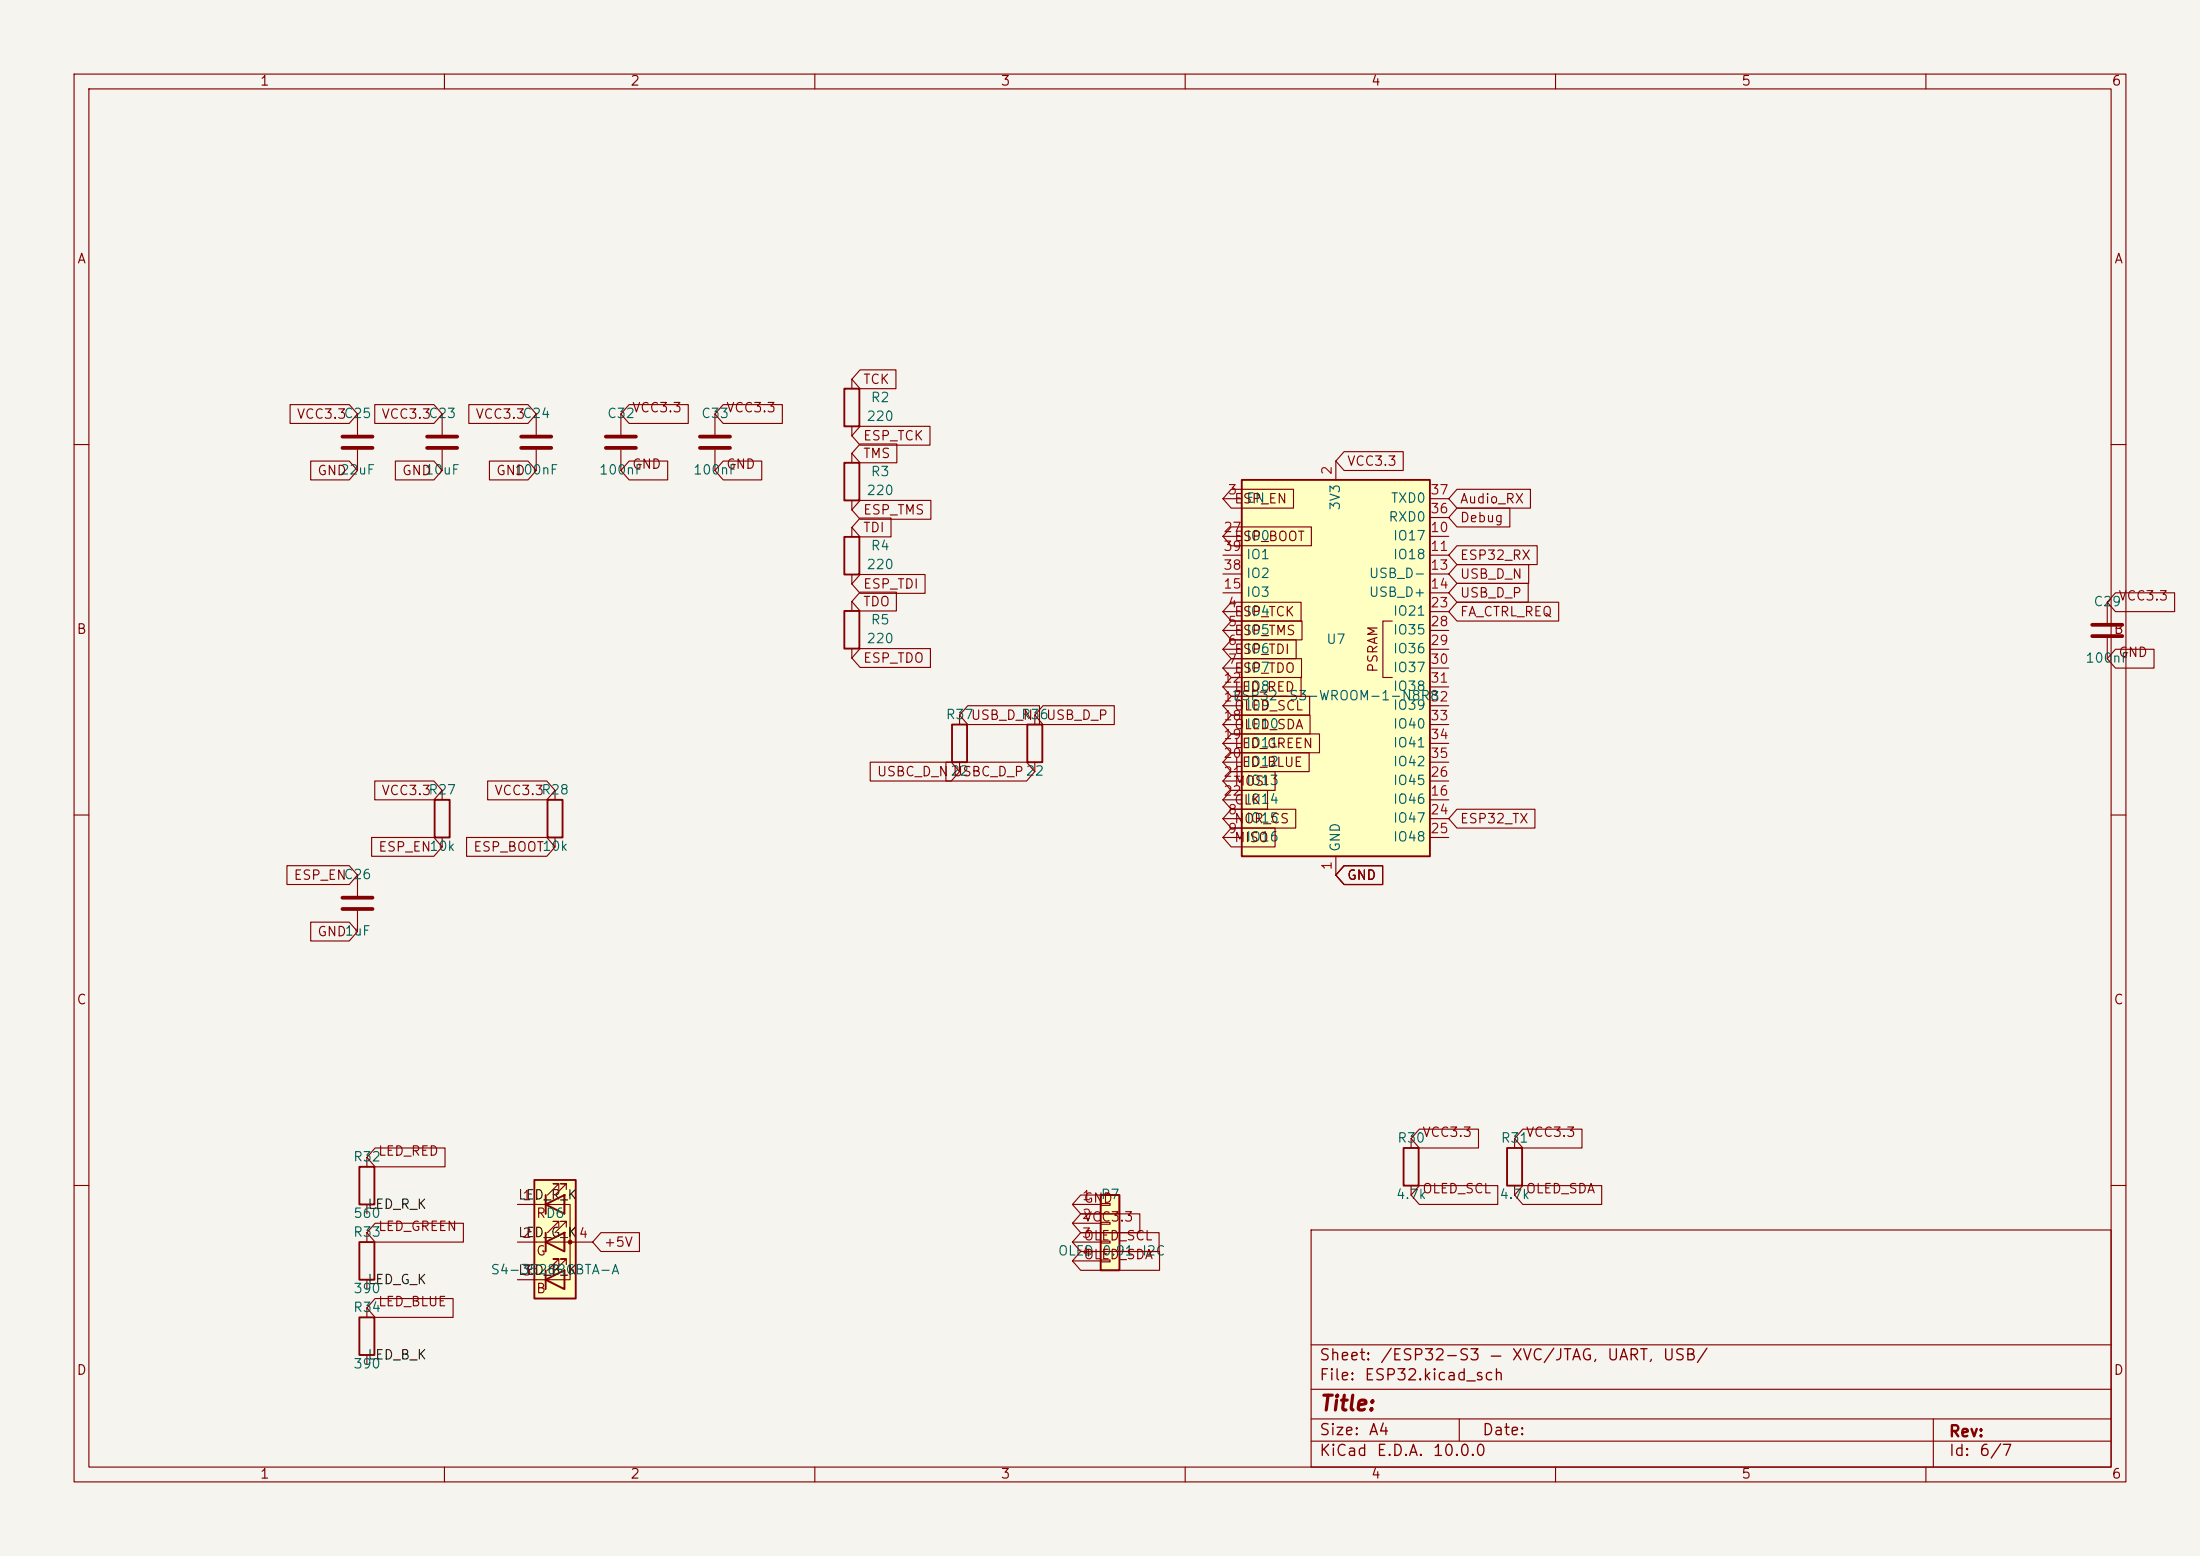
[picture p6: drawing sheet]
<svg xmlns="http://www.w3.org/2000/svg" width="297mm" height="210mm" viewBox="0 0 297 210" stroke-linecap="round" stroke-linejoin="round" font-family="sans-serif">
<path d="M0 0h297v210h-297z" fill="#f5f4ef" stroke="#f5f4ef" stroke-width=".14"/>
<g fill="none" stroke="#840000" stroke-width=".15">
<path d="M10 10h277v190h-277zM12 12h273v186h-273zM60 10v2M110 10v2M160 10v2M210 10v2M260 10v2M10 60h2M285 60h2M10 110h2M48.3 118.1v2.8M285 110h2"/>
<path d="M48.3 122.9v2.8M10 160h2M177 166h108v32h-108zM285 160h2M60 198v2M110 198v2M160 198v2M177 194.5h108M177 191.5h108M177 187.5h108M177 181.5h108M197 191.5v3"/>
<path d="M210 198v2M260 198v2M261 191.5v6.5"/>
</g>
<path d="M46.2 121.2h4.1M46.2 122.7h4.1" fill="none" stroke="#840000" stroke-width=".51"/>
<path d="M148.6 161.3h2.5v10.2h-2.5z" fill="#ffffc2"/>
<path d="M148.6 161.3h2.5v10.2h-2.5z" fill="none" stroke="#840000" stroke-width=".25"/>
<path d="M144.8 162.6h3.8M144.8 165.1h3.8M144.8 167.6h3.8M144.8 170.2h3.8M148.6 162.4h1.3v.3h-1.3zM148.6 165h1.3v.2h-1.3zM148.6 167.5h1.3v.3h-1.3zM148.6 170.1h1.3v.2h-1.3z" fill="none" stroke="#840000" stroke-width=".15"/>
<path d="M167.6 64.8h25.4v50.8h-25.4z" fill="#ffffc2"/>
<path d="M114 52.5h2v5h-2zM114 62.5h2v5h-2zM167.6 64.8h25.4v50.8h-25.4zM189.5 154.9h2v5.1h-2zM203.5 154.9h2v5.1h-2zM48.5 177.8h2v5.1h-2z" fill="none" stroke="#840000" stroke-width=".25"/>
<g fill="none" stroke="#840000" stroke-width=".15">
<path d="M59.7 55.9v2.8M115 51.2v1.3M115 57.5v1.3M59.7 60.7v2.8M115 61.2v1.3M115 67.5v1.3M165.1 67.3h2.5M165.1 72.4h2.5M165.1 74.9h2.5M165.1 77.5h2.5M180.3 62.2v2.6M193 67.3h2.6"/>
<path d="M193 72.4h2.6M193 74.9h2.6M193 77.5h2.6M193 69.9h2.6M165.1 82.6h2.5M165.1 85.1h2.5M165.1 87.6h2.5M165.1 90.2h2.5M165.1 92.7h2.5M165.1 80h2.5M165.1 95.3h2.5M165.1 97.8h2.5"/>
<path d="M188 83.8h-1.3v7.6h1.3M193 82.6h2.6M193 85.1h2.6M193 87.6h2.6M193 90.2h2.6M193 92.7h2.6M193 80h2.6M193 95.3h2.6M193 97.8h2.6M284.5 81.3v2.8M284.5 86.1v2.8M165.1 110.5h2.5"/>
<path d="M165.1 113h2.5M165.1 108h2.5M165.1 100.3h2.5M165.1 102.9h2.5M165.1 105.4h2.5M180.3 115.6v2.5M193 110.5h2.6M193 113h2.6M193 108h2.6M193 100.3h2.6M193 102.9h2.6M193 105.4h2.6"/>
<path d="M190.5 153.7v1.2M204.5 153.7v1.2M49.5 176.5v1.3M190.5 160v1.3M204.5 160v1.3M49.5 182.9v1.3"/>
</g>
<path d="M57.7 58.9h4M57.7 60.5h4M282.4 84.3h4.1M282.4 85.9h4.1" fill="none" stroke="#840000" stroke-width=".51"/>
<path d="M72.1 159.3h5.6v16h-5.6z" fill="#ffffc2"/>
<g fill="none" stroke="#840000" stroke-width=".25">
<path d="M114 72.5h2v5h-2zM114 82.5h2v5h-2zM128.5 97.8h2.1v5.1h-2.1zM138.7 97.8h2v5.1h-2zM58.7 108h2v5h-2zM73.9 108h2v5h-2zM48.5 157.5h2v5.1h-2zM72.1 159.3h5.6v16h-5.6zM48.5 167.6h2v5.1h-2zM73.7 162.6l2.5-1.3v2.5zM73.7 167.6l2.5-1.2v2.5zM73.7 172.7l2.5-1.2v2.5z"/>
<path d="M73.7 161.3v2.5M73.7 166.4v2.5M73.7 171.5v2.5"/>
</g>
<g fill="none" stroke="#840000" stroke-width=".15">
<path d="M39.2 54.6h7.9l1.2 1.3-1.2 1.3h-7.9zM48.3 55.9v2.8M50.6 54.6h8l1.1 1.3-1.1 1.3h-8zM63.3 54.6h8l1.1 1.3-1.1 1.3h-8zM72.4 55.9v2.8M83.8 55.9v2.8M84.9 54.6h8v2.6h-8l-1.1-1.3zM96.5 55.9v2.8M97.6 54.6h8v2.6h-8l-1.1-1.3zM116.1 49.9h4.9v2.6h-4.9l-1.1-1.3zM116.1 59.9h5v2.6h-5l-1.1-1.3zM116.1 57.5h9.4v2.6h-9.4l-1.1-1.3z"/>
<path d="M41.9 62.2h5.2l1.2 1.3-1.2 1.3h-5.2zM48.3 60.7v2.8M53.4 62.2h5.2l1.1 1.3-1.1 1.3h-5.2zM66.1 62.2h5.2l1.1 1.3-1.1 1.3h-5.2zM72.4 60.7v2.8M83.8 60.7v2.8M84.9 62.2h5.2v2.6h-5.2l-1.1-1.3zM96.5 60.7v2.8M97.6 62.2h5.2v2.6h-5.2l-1.1-1.3zM115 71.2v1.3M115 77.5v1.3M116.1 67.5h9.6v2.6h-9.6l-1.1-1.3z"/>
<path d="M116.1 77.5h8.8v2.6h-8.8l-1.1-1.3zM116.1 79.9h4.9v2.6h-4.9l-1.1-1.3zM116.1 69.9h4.2v2.6h-4.2l-1.1-1.3zM166.2 71.1h10.8v2.6h-10.8l-1.1-1.3zM166.2 66h8.4v2.6h-8.4l-1.1-1.3zM181.5 61h7.9v2.5h-7.9l-1.2-1.3zM196.7 76.2h9.7v2.5h-9.7l-1.1-1.2zM196.7 78.7h9.6v2.6h-9.6l-1.1-1.3zM196.7 68.6h7.1v2.5h-7.1l-1.1-1.2zM196.7 66h9.9v2.6h-9.9l-1.1-1.3zM196.7 73.7h10.8v2.5h-10.8l-1.1-1.3zM115 81.2v1.3"/>
<path d="M115 87.5v1.3M116.1 87.5h9.5v2.6h-9.5l-1.1-1.3zM129.5 96.5v1.3M130.7 95.2h9.6v2.6h-9.6l-1.2-1.3zM139.7 96.5v1.3M140.8 95.2h9.6v2.6h-9.6l-1.1-1.3zM166.2 96.5h10.7v2.6h-10.7l-1.1-1.3zM166.2 99.1h11.9v2.5h-11.9l-1.1-1.3zM166.2 91.4h9.4v2.6h-9.4l-1.1-1.3zM166.2 83.8h9.6v2.6h-9.6l-1.1-1.3zM166.2 81.3h9.4v2.5h-9.4l-1.1-1.2zM166.2 94h10.6v2.5h-10.6l-1.1-1.2z"/>
<path d="M166.2 88.9h9.5v2.5h-9.5l-1.1-1.2zM166.2 86.4h8.8v2.5h-8.8l-1.1-1.3zM196.7 81.3h13.7v2.5h-13.7l-1.1-1.2zM285.6 80h8v2.6h-8l-1.1-1.3zM285.6 87.6h5.2v2.6h-5.2l-1.1-1.3zM38.7 116.8h8.4l1.2 1.3-1.2 1.3h-8.4zM50.2 113h8.4l1.1 1.3-1.1 1.3h-8.4zM50.6 105.4h8l1.1 1.3-1.1 1.3h-8zM59.7 106.7v1.3M59.7 113v1.3M63 113h10.8l1.1 1.3-1.1 1.3h-10.8zM65.8 105.4h8l1.1 1.3-1.1 1.3h-8z"/>
<path d="M74.9 106.7v1.3M74.9 113v1.3M117.5 102.9h10.9l1.1 1.2-1.1 1.3h-10.9zM127.7 102.9h10.9l1.1 1.2-1.1 1.3h-10.9zM129.5 102.9v1.2M139.7 102.9v1.2M166.2 101.6h10.5v2.5h-10.5l-1.1-1.2zM166.2 111.8h5.9v2.5h-5.9l-1.1-1.3zM166.2 109.2h8.7v2.6h-8.7l-1.1-1.3zM166.2 106.7h4.9v2.5h-4.9l-1.1-1.2zM166.2 104.1h5.9v2.6h-5.9l-1.1-1.3zM181.5 116.8h5.2v2.6h-5.2l-1.2-1.3z"/>
<path d="M196.7 109.2h10.5v2.6h-10.5l-1.1-1.3zM41.9 124.5h5.2l1.2 1.2-1.2 1.3h-5.2zM49.5 156.2v1.3M50.6 154.9h9.5v2.6h-9.5l-1.1-1.3zM191.6 152.4h8v2.5h-8l-1.1-1.2zM205.6 152.4h8v2.5h-8l-1.1-1.2zM49.5 162.6v1.2M49.5 166.4v1.2M49.5 172.7v1.3M50.6 165.1h12v2.5h-12l-1.1-1.2zM50.6 175.3h10.6v2.5h-10.6l-1.1-1.3zM69.8 162.6h7.2v10.1h-7.2"/>
<path d="M69.8 167.6h10.2M73.7 161.3v2.5M73.7 166.4v2.5M75.4 160.5v-.7h-.7h.7l-1.5 1.5M75.4 165.6v-.8h-.7h.7l-1.5 1.6M75.4 170.7v-.8h-.7h.7l-1.5 1.6M76.2 161.3h.1M76.2 161.3v2.5zM76.2 166.4h.1M76.2 166.4v2.5zM76.5 160.5v-.7h-.8h.8l-1.6 1.5M76.5 165.6v-.8h-.8h.8l-1.6 1.6"/>
<path d="M76.5 170.7v-.8h-.8h.8l-1.6 1.6M81.1 166.4h5.2v2.5h-5.2l-1.1-1.3zM145.9 161.3h5.2v2.5h-5.2l-1.1-1.2zM145.9 163.8h8v2.6h-8l-1.1-1.3zM145.9 168.9h10.6v2.6h-10.6l-1.1-1.3zM145.9 166.4h10.6v2.5h-10.6l-1.1-1.3zM191.6 160h10.6v2.6h-10.6l-1.1-1.3zM205.6 160h10.6v2.6h-10.6l-1.1-1.3z"/>
</g>
<circle cx="77" cy="167.6" r=".25" fill="#840000" stroke="#840000" stroke-width=".15"/>
<path d="M46.2 58.9h4.1M70.4 58.9h4M81.8 58.9h4.1M94.5 58.9h4.1M46.2 60.5h4.1M70.4 60.5h4M81.8 60.5h4.1M94.5 60.5h4.1" fill="none" stroke="#840000" stroke-width=".51"/>
<text font-size="2" fill="#840000" x="178" y="190.9">Title:</text>
<g font-size="1.5" fill="#840000">
<text x="178" y="184">Sheet:</text>
<text x="186.2" y="184">/ESP32-S3</text>
<text x="201" y="184">—</text>
<text x="204" y="184">XVC/JTAG,</text>
<text x="216.8" y="184">UART,</text>
<text x="224.4" y="184">USB/</text>
<text x="178" y="186.7">File:</text>
<text x="184.1" y="186.7">ESP32.kicad_sch</text>
<text x="178" y="196.9">KiCad</text>
<text x="178" y="194.1">Size:</text>
<text x="184.7" y="194.1">A4</text>
<text x="185.7" y="196.9">E.D.A.</text>
<text x="193.3" y="196.9">10.0.0</text>
<text x="200" y="194.1">Date:</text>
<text x="263" y="194.3">Rev:</text>
<text x="263" y="196.9">Id:</text>
<text x="267.1" y="196.9">6/7</text>
</g>
<g font-size="1.3" fill="#840000">
<text x="35" y="11.9">1</text>
<text x="85" y="11.9">2</text>
<text x="135" y="11.9">3</text>
<text x="185" y="11.9">4</text>
<text x="235" y="11.9">5</text>
<text x="285" y="11.9">6</text>
<text x="10.3" y="35.9">A</text>
<text x="285.3" y="35.9">A</text>
<text x="116.4" y="52.1">TCK</text>
<text x="40" y="56.8">VCC3.3C25</text>
<text x="51.4" y="56.8">VCC3.3C23</text>
<text x="64.1" y="56.8">VCC3.3C24</text>
<text x="85.2" y="56">VCC3.3</text>
<text x="97.9" y="56">VCC3.3</text>
<text x="116.4" y="59.8">ESP_TCK</text>
<text x="42.8" y="64.5">GND</text>
<text x="54.2" y="64.5">GND</text>
<text x="66.9" y="64.5">GND</text>
<text x="85.2" y="63.6">GND</text>
<text x="97.9" y="63.6">GND</text>
<text x="116.4" y="62.1">TMS</text>
<text x="181.8" y="63.2">VCC3.3</text>
<text x="116.4" y="69.8">ESP_TMS</text>
<text x="166.5" y="68.3">ESP_EN</text>
<text x="197" y="70.8">Debug</text>
<text x="197" y="68.3">Audio_RX</text>
<text x="116.4" y="72.1">TDI</text>
<text x="166.5" y="73.3">ESP_BOOT</text>
<text x="197" y="75.9">ESP32_RX</text>
<text x="116.4" y="79.8">ESP_TDI</text>
<text x="116.4" y="82.1">TDO</text>
<text x="166.5" y="83.5">ESP_TCK</text>
<text x="197" y="83.5">FA_CTRL_REQ</text>
<text x="197" y="78.4">USB_D_N</text>
<text x="197" y="81">USB_D_P</text>
<text x="285.9" y="81.4">VCC3.3</text>
<text x="10.3" y="85.9">B</text>
<text x="116.4" y="89.8">ESP_TDO</text>
<text x="166.5" y="86">ESP_TMS</text>
<text x="166.5" y="88.6">ESP_TDI</text>
<text x="285.3" y="85.9">B</text>
<text x="285.9" y="89">GND</text>
<text x="166.5" y="93.7">LED_RED</text>
<text x="166.5" y="91.1">ESP_TDO</text>
<text x="186.3" y="90.9" transform="rotate(-90 186.3 90.9)">PSRAM</text>
<text x="166.5" y="98.7">OLED_SDA</text>
<text x="166.5" y="101.3">LED_GREEN</text>
<text x="166.5" y="96.2">OLED_SCL</text>
<text x="51.4" y="107.6">VCC3.3R27</text>
<text x="66.6" y="107.6">VCC3.3R28</text>
<text x="118.3" y="105.1">USBC_D_N 22</text>
<text x="128.5" y="105.1">USBC_D_P 22</text>
<text x="166.5" y="103.8">LED_BLUE</text>
<text x="166.5" y="106.4">MOSI</text>
<text x="166.5" y="114">MISO</text>
<text x="166.5" y="111.4">NOR_CS</text>
<text x="166.5" y="108.9">CLK</text>
<text x="197" y="111.4">ESP32_TX</text>
<text x="39.6" y="119.1">ESP_ENC26</text>
<text x="51" y="115.3">ESP_EN10k</text>
<text x="63.8" y="115.3">ESP_BOOT10k</text>
<text x="181.8" y="119.1">GND</text>
<text x="42.8" y="126.7">GND1uF</text>
<text x="10.3" y="135.9">C</text>
<text x="285.3" y="135.9">C</text>
<text x="191.9" y="153.8">VCC3.3</text>
<text x="205.9" y="153.8">VCC3.3</text>
<text x="51" y="156.3">LED_RED</text>
<text x="191.9" y="161.4">OLED_SCL</text>
<text x="205.9" y="161.4">OLED_SDA</text>
<text x="51" y="166.5">LED_GREEN</text>
<text x="72.3" y="164.7">RD6</text>
<text x="146.2" y="162.7">GND</text>
<text x="146.2" y="165.2">VCC3.3</text>
<text x="146.2" y="167.7">OLED_SCL</text>
<text x="72.3" y="169.8">G</text>
<text x="81.4" y="168.6">+5V</text>
<text x="146.2" y="170.3">OLED_SDA</text>
<text x="51" y="176.6">LED_BLUE</text>
<text x="72.3" y="174.9">B</text>
<text x="10.3" y="185.9">D</text>
<text x="285.3" y="185.9">D</text>
<text x="35" y="199.9">1</text>
<text x="85" y="199.9">2</text>
<text x="135" y="199.9">3</text>
<text x="185" y="199.9">4</text>
<text x="235" y="199.9">5</text>
<text x="285" y="199.9">6</text>
</g>
<g font-size="1.3" fill="#006464">
<text x="81.9" y="56.7">C32</text>
<text x="94.6" y="56.7">C33</text>
<text x="116.9" y="57.1">220</text>
<text x="117.5" y="54.6">R2</text>
<text x="45.8" y="64.4">22uF</text>
<text x="57.3" y="64.4">10uF</text>
<text x="69.4" y="64.4">100nF</text>
<text x="80.8" y="64.4">100nF</text>
<text x="93.5" y="64.4">100nF</text>
<text x="117.5" y="64.6">R3</text>
<text x="116.9" y="67.1">220</text>
<text x="168.1" y="68.2">EN</text>
<text x="181.2" y="69" transform="rotate(-90 181.2 69)">3V3</text>
<text x="187.4" y="70.7">RXD0</text>
<text x="187.7" y="68.2">TXD0</text>
<text x="116.9" y="77.1">220</text>
<text x="117.5" y="74.6">R4</text>
<text x="168.1" y="73.3">IO0</text>
<text x="168.1" y="75.8">IO1</text>
<text x="188" y="73.3">IO17</text>
<text x="188" y="75.8">IO18</text>
<text x="168.1" y="83.4">IO4</text>
<text x="168.1" y="80.9">IO3</text>
<text x="168.1" y="78.3">IO2</text>
<text x="184.7" y="78.3">USB_D-</text>
<text x="184.7" y="80.9">USB_D+</text>
<text x="188" y="83.4">IO21</text>
<text x="282.5" y="82.1">C29</text>
<text x="116.9" y="87.1">220</text>
<text x="117.5" y="84.6">R5</text>
<text x="168.1" y="86">IO5</text>
<text x="168.1" y="88.5">IO6</text>
<text x="179" y="87.2">U7</text>
<text x="188" y="86">IO35</text>
<text x="188" y="88.5">IO36</text>
<text x="281.4" y="89.8">100nF</text>
<text x="166.3" y="94.8">ESP32-S3-WROOM-1-N8R8</text>
<text x="168.1" y="91">IO7</text>
<text x="168.1" y="93.6">IO8</text>
<text x="188" y="91">IO37</text>
<text x="188" y="93.6">IO38</text>
<text x="127.6" y="97.4">R37USB_D_N</text>
<text x="137.8" y="97.4">R36USB_D_P</text>
<text x="168.1" y="96.1">IO9</text>
<text x="168.1" y="98.7">IO10</text>
<text x="168.1" y="101.2">IO11</text>
<text x="188" y="96.1">IO39</text>
<text x="188" y="98.7">IO40</text>
<text x="188" y="101.2">IO41</text>
<text x="168.1" y="103.7">IO12</text>
<text x="168.1" y="106.3">IO13</text>
<text x="188" y="106.3">IO45</text>
<text x="188" y="103.7">IO42</text>
<text x="168.1" y="111.4">IO15</text>
<text x="168.1" y="113.9">IO16</text>
<text x="168.1" y="108.8">IO14</text>
<text x="188" y="108.8">IO46</text>
<text x="188" y="111.4">IO47</text>
<text x="188" y="113.9">IO48</text>
<text x="181.2" y="115.1" transform="rotate(-90 181.2 115.1)">GND</text>
<text x="188.6" y="154.5">R30</text>
<text x="202.5" y="154.5">R31</text>
<text x="47.6" y="157.1">R32</text>
<text x="47.6" y="167.2">R33</text>
<text x="47.6" y="164.7">560</text>
<text x="148.5" y="162.2">P7</text>
<text x="188.4" y="162.2">4.7k</text>
<text x="202.3" y="162.2">4.7k</text>
<text x="66.2" y="172.3">S4-3528RGBTA-A</text>
<text x="142.7" y="169.8">OLED</text>
<text x="148.7" y="169.8">0.91</text>
<text x="154.1" y="169.8">I2C</text>
<text x="47.6" y="177.4">R34</text>
<text x="47.6" y="174.9">390</text>
<text x="47.6" y="185">390</text>
</g>
<g font-size="1.3" fill="#a90000">
<text x="180.1" y="64.2" transform="rotate(-90 180.1 64.2)">2</text>
<text x="165.7" y="67.1">3</text>
<text x="193" y="69.6">36</text>
<text x="193" y="67.1">37</text>
<text x="165.1" y="72.1">27</text>
<text x="165.1" y="77.2">38</text>
<text x="165.1" y="74.7">39</text>
<text x="193" y="72.1">10</text>
<text x="193" y="74.7">11</text>
<text x="193" y="77.2">13</text>
<text x="165.1" y="79.8">15</text>
<text x="165.7" y="82.3">4</text>
<text x="193" y="79.8">14</text>
<text x="193" y="82.3">23</text>
<text x="165.7" y="84.8">5</text>
<text x="165.7" y="87.4">6</text>
<text x="165.7" y="89.9">7</text>
<text x="193" y="84.8">28</text>
<text x="193" y="87.4">29</text>
<text x="193" y="89.9">30</text>
<text x="165.1" y="92.5">12</text>
<text x="165.1" y="95">17</text>
<text x="193" y="92.5">31</text>
<text x="193" y="95">32</text>
<text x="165.1" y="97.5">18</text>
<text x="165.1" y="100.1">19</text>
<text x="193" y="97.5">33</text>
<text x="193" y="100.1">34</text>
<text x="165.1" y="102.6">20</text>
<text x="165.1" y="105.2">21</text>
<text x="165.1" y="107.7">22</text>
<text x="193" y="107.7">16</text>
<text x="193" y="105.2">26</text>
<text x="193" y="102.6">35</text>
<text x="165.7" y="110.2">8</text>
<text x="165.7" y="112.8">9</text>
<text x="193" y="110.2">24</text>
<text x="193" y="112.8">25</text>
<text x="180.1" y="117.5" transform="rotate(-90 180.1 117.5)">1</text>
<text x="70.4" y="162.3">1</text>
<text x="70.4" y="167.4">2</text>
<text x="78" y="167.4">4</text>
<text x="146" y="162.3">1</text>
<text x="146" y="164.8">2</text>
<text x="146" y="167.4">3</text>
<text x="70.4" y="172.5">3</text>
<text x="146" y="169.9">4</text>
</g>
<g font-size="1.3" fill="#0f0f0f">
<text x="49.5" y="163.5">LED_R_K</text>
<text x="69.8" y="162.2">LED_R_K</text>
<text x="69.8" y="167.3">LED_G_K</text>
<text x="49.5" y="173.6">LED_G_K</text>
<text x="69.8" y="172.4">LED_B_K</text>
<text x="49.5" y="183.8">LED_B_K</text>
</g>
</svg>
